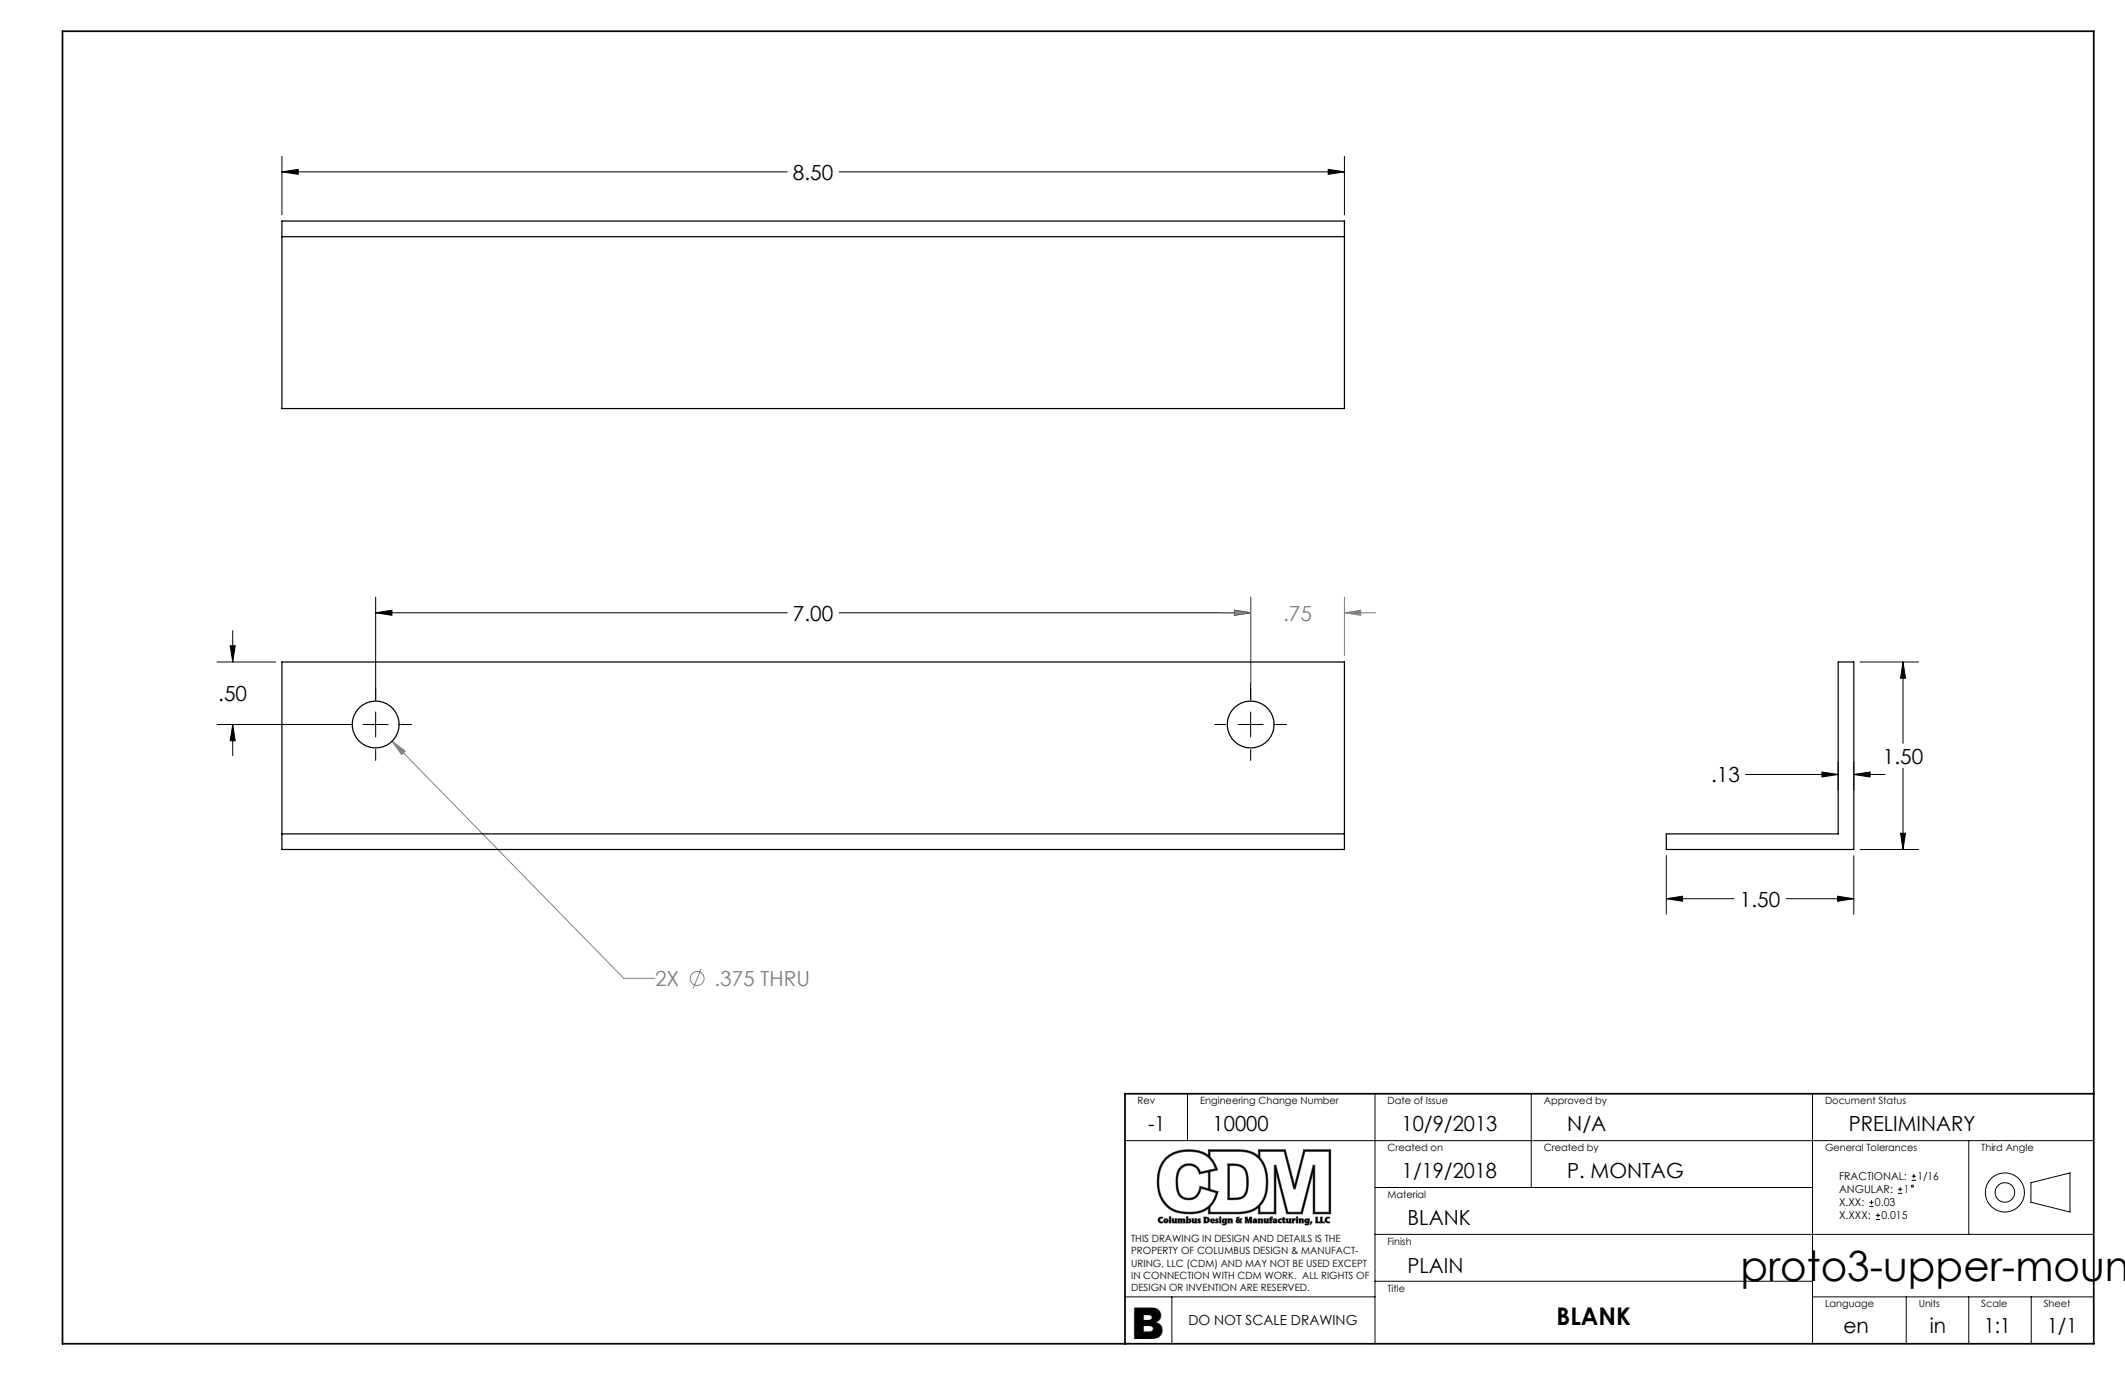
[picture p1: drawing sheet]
<svg xmlns="http://www.w3.org/2000/svg" width="432mm" height="279mm" viewBox="0 0 432 279" stroke-linecap="round" stroke-linejoin="round" font-family="sans-serif">
<g fill="none" stroke="#000" stroke-width=".2">
<path d="M57.3 34.9l3.3-.5v1zM57.3 31.7v12M57.3 34.9h102.7M170.5 34.9h102.7M269.9 34.4l3.3 .5-3.3 .5zM273.2 31.7v12M44.1 134.5h11.9M46.8 131.2h1l-.5 3.3zM47.3 128.2v6.3M76.3 124.5l3.3-.5v1zM76.3 121.3v21M76.3 124.5h83.7"/>
<path d="M170.5 124.5h83.6M250.8 124l3.3 .5-3.3 .5zM254.1 121.3v21M378 134.5h11.9M386.7 134.5l.5 3.3h-1zM386.7 134.5v16.5M44.1 147.2h27.3M47.3 147.2l.5 3.3h-1zM47.3 147.2v6.4M73.8 147.2h5.1M76.3 144.7v5.1M76.3 152.3v2.2"/>
<path d="M81.4 147.2h2.2M246.8 147.2h2.3M251.6 147.2h5.1M254.1 144.7v5.1M254.1 152.3v2.2M259.2 147.2h2.2M354.7 157.4h18.8M370.2 156.9l3.3 .5-3.3 .5zM373.5 154.8v5.7M376.7 154.8v5.7M376.7 157.4h6.3M376.7 157.4l3.3-.5v1z"/>
<path d="M386.7 156.1v16.5M338.6 173.9v11.9M376.7 173.9v11.9M378 172.6h11.9M386.2 169.3h1l-.5 3.3zM338.6 182.6h13.8M338.6 182.6l3.3-.5v1zM362.9 182.6h13.8M373.4 182.1l3.3 .5-3.3 .5zM228.6 231.8h196.8M241.3 222.2v9.6M279.4 222.2v50.8"/>
<path d="M311.1 222.2v19.1M368.3 222.2v50.8M388.5 239.8h.8M388.5 239h.8M388.9 238.6v.8M400 231.8v19M279.4 250.8h146M279.4 241.3h88.9M379.9 245.2h.8M379.9 244.3h.8M380.3 243.9v.8M381.2 247.8h.8"/>
<path d="M381.2 247h.8M381.6 246.5v.9M385.7 242.5h.8M385.7 241.7h.8M386.1 241.2v.9M412.7 240.3l7.9-2v8l-7.9-2zM228.6 263.5h50.8M238.1 263.5v9.5M279.4 260.3h88.9M368.3 263.5h57.1M387.3 263.5v9.5M400 263.5v9.5"/>
<path d="M412.8 263.5v9.5"/>
<circle cx="388.6" cy="241" r=".21"/>
<circle cx="407.4" cy="242.3" r="1.98"/>
<circle cx="407.4" cy="242.3" r="4"/>
</g>
<g fill="none" stroke="#808080" stroke-width=".2">
<path d="M247.8 124.5h6.3M250.8 124l3.3 .5-3.3 .5zM254.1 121.3v17.3M273.2 124.5l3.3-.5v1zM273.2 121.3v11.9M273.2 124.5h6.3M79.7 150.6l2.6 2-.7 .7zM79.7 150.6l47.1 48.2h6.3M142.5 196.8l-1.6 4.1M237.1 235.6a7.1 7.1 0 0 1 8.4-.4l.9 1.1 .6 1.2-3.1 .7a2.55 2.55 0 0 0-2.9-1.7 2.55 2.55 0 0 0-2 2.7 4.7 4.7 0 0 0 .9 4.1 2.59 2.59 0 0 0 4.2-1.8l3 .9a4.9 4.9 0 0 1-5.4 3.9 5.6 5.6 0 0 1-6.2-6.2 6.3 6.3 0 0 1 1.6-4.5zM240.1 237.4a2.13 2.13 0 0 1 3.6 1.2l1.8-.4v3.3l-1.7-.5a2.35 2.35 0 0 1-3.2 2.3 2.17 2.17 0 0 1-1.3-2.2 5.1 5.1 0 0 1 .8-3.7zM241.5 233.6a5.9 5.9 0 0 0-6.4 6.5"/>
<path d="M241.5 233.6h.1M241.5 233.6a5.7 5.7 0 0 1 4 1.2v-1.2h6.1a5.6 5.6 0 0 1 4.1 1.3v-1.3h5.5l1.9 7.2 1.8-7.2h5.5v13.1h-3.6v-8.5l-2.2 8.5h-3.2l-2.1-8.5v8.5h-3.6v-1.3a5.8 5.8 0 0 1-4.1 1.3h-6.1v-1.1a7.7 7.7 0 0 1-7.9 .1 6.4 6.4 0 0 1-2.5-5.6M245.9 234h5.7a5.2 5.2 0 0 1 5.7 5.4 6.7 6.7 0 0 1-1.5 5.4l-.1 .1a5.2 5.2 0 0 1-4.1 1.4h-5.7v-1a6 6 0 0 0 1.6-3.2l-1.6-.4v-3.6l1.5-.4v-.1a6 6 0 0 0-1.5-2.5zM249.5 236.5a4.3 4.3 0 0 1 3.5 .8 6.1 6.1 0 0 1 0 5.8l-.5 .4-.8 .2-2.2 .1zM249.8 236.8a3.8 3.8 0 0 1 2.9 .7 6.1 6.1 0 0 1 0 5.3l-.4 .4-.5 .2h-2zM256 234h4.9l2 7.6h.3l2-7.6h4.8v12.3h-2.8v-9.5h-.4l-2.4 9.5h-2.7l-2.4-9.5h-.4v9.5h-2.9v-1.2a8.1 8.1 0 0 0 1.2-8l-.6-1.1a2.11 2.11 0 0 1-.6-2zM235.1 240.1h.1M235.5 247.5l.7-.2h.1l-.1 .3a.39 .39 0 0 0-.5 .3 .39 .39 0 0 0 .5 .4l.1 .2a.66 .66 0 0 1-.8-.2 .66 .66 0 0 1 0-.8zM236.9 247.8l.2 .3-.2 .3-.1-.3zM237.6 247.3h.3v1.2h-.3zM238.8 248.4v.1h.3v-.8h-.3l-.2 .6-.1-.6h-.3v.7l.3 .1 .3-.1M239.3 240.1h.1"/>
<path d="M239.3 247.7h.4v.1l.3-.2 .2 .2 .5-.1 .1 .8h-.3l-.1-.6-.2 .6h-.3l-.1-.6-.1 .6h-.4zM241.1 247.3h.3v.5a.4 .4 0 0 1 .5 0 .4 .4 0 0 1 0 .6 .4 .4 0 0 1-.5 0v.1h-.3zM241.5 247.8a.23 .23 0 0 1 .2 .3 .23 .23 0 0 1-.3 .2zM241.5 243.8h.1M242.8 248.4v.1h.4v-.8h-.4l-.1 .6-.1-.6h-.4l.1 .7 .2 .1 .3-.1M243.4 247.7h.6l-.3 .2a.33 .33 0 0 1 .3 .5 .33 .33 0 0 1-.6 .1l-.1-.1 .1-.1h.3l-.3-.3zM243.7 247.8v.1M244.6 247.3h.4a.62 .62 0 0 1 .8 .6 .62 .62 0 0 1-.8 .6h-.4zM245 247.5a.37 .37 0 0 1 .4 .4 .37 .37 0 0 1-.4 .4zM246.1 247.7a.43 .43 0 0 1 .5 0 .43 .43 0 0 1 .2 .4h-.5l.5 .3a.51 .51 0 0 1-.7 0 .51 .51 0 0 1 0-.7zM246.3 247.8l.2 .1-.2 .1zM246.5 247.9v.1"/>
<path d="M247.1 247.7h.5l-.3 .2a.33 .33 0 0 1 .3 .5 .33 .33 0 0 1-.6 .1l-.1-.1 .1-.1h.3l-.3-.3zM247.3 247.8v.1M247.8 247.7h.3v.8h-.3zM247.8 247.3h.3v.2h-.3zM248.4 247.8l.9-.1-.1 1.1-.4 .1h-.4v-.2h.4l.1-.3a.41 .41 0 0 1-.6 0 .41 .41 0 0 1 .1-.6zM248.7 247.8a.26 .26 0 0 1 .2 .3 .26 .26 0 0 1-.2 .2zM249.5 247.7h.3v.1l.5-.1 .1 .8h-.3l-.1-.6-.2 .6h-.3zM251.5 248l.3 .2a.21 .21 0 0 1-.3 .1 .21 .21 0 0 1 0-.3zM251.6 248.5l-.4-.2 .1-.5a.33 .33 0 0 1 0-.5 .33 .33 0 0 1 .5 .1l-.1 .2h-.2l.5 .4-.1-.2h-.1v-.2h.6l-.2 .2-.1 .4 .2 .2-.2 .1-.1-.1-.4 .1M253 247.3h.4l.3 .7 .2-.7h.5v1.2h-.4v-.8l-.3 .8h-.1l-.3-.8v.8h-.3zM253.3 240.2h.1M254.9 248.2l.2-.1-.1 .2z"/>
<path d="M255.4 248.5h-.5a.31 .31 0 0 1-.4-.3 .31 .31 0 0 1 .4-.3h.2h-.4l-.1-.1a.52 .52 0 0 1 .7-.1 .52 .52 0 0 1 .1 .7v.1M255.7 247.7h.3v.1l.5-.1 .1 .8h-.3l-.2-.6-.1 .6h-.3zM257.4 248.4v.1h.4v-.8h-.4l-.1 .6-.1-.6h-.4l.1 .7 .2 .1 .3-.1M258.1 247.3h.5l-.2 .3 .2 .1v.1h-.2v.7h-.4v-.7h-.1zM258.7 247.8a.52 .52 0 0 1 .7-.1 .52 .52 0 0 1 .1 .7v.1h-.5a.31 .31 0 0 1-.4-.3 .31 .31 0 0 1 .4-.3h.1h-.3zM258.9 248.2l.2-.1-.1 .2zM259.8 247.8l.5-.1h.2l-.1 .2a.24 .24 0 0 0-.4 .2 .24 .24 0 0 0 .4 .2l.1 .2a.48 .48 0 0 1-.7-.1 .48 .48 0 0 1 0-.6zM260.6 247.4h.4v.3h.2v.1h-.2v.3l.2 .4h-.3l-.2-.1-.1-.6h-.1zM262 248.4v.1h.3v-.8h-.3l-.2 .6-.1-.6h-.3v.7l.3 .1 .3-.1M263.2 248h-.3v.5h-.4v-.8h.4v.2l.3-.2v.3M263.4 247.7h.3v.8h-.3zM263.4 247.3h.3v.2h-.3z"/>
<path d="M264 247.7h.3v.1l.5-.1 .1 .8h-.3l-.2-.6-.1 .6h-.3zM265.2 247.8l.9-.1-.1 1.1-.5 .1h-.4l.1-.2h.4l.1-.3a.41 .41 0 0 1-.6 0 .41 .41 0 0 1 .1-.6zM265.5 247.8a.29 .29 0 0 1 .2 .3 .29 .29 0 0 1-.1 .3l-.2-.3zM266.3 248.2l.3 .2-.3 .5-.1-.1zM267.4 247.3h.3v1h.5v.2h-.8zM268.3 247.3h.4v1h.4v.2h-.8zM269.4 247.5l.7-.2h.1l-.1 .3a.39 .39 0 0 0-.5 .3 .39 .39 0 0 0 .6 .4v.2a.66 .66 0 0 1-.8-.2 .66 .66 0 0 1 0-.8z"/>
<circle cx="141.7" cy="198.8" r="1.41"/>
<circle cx="236.9" cy="248.1" r=".48"/>
</g>
<path d="M12.7 6.4h412.7v266.7h-412.7zM425.4 222.2h-196.8v50.9" fill="none" stroke="#000" stroke-width=".35"/>
<path d="M249.5 236.5h1.1a2.65 2.65 0 0 1 3.1 3l-.1 2.3-.3 .8-.4 .6-.5 .3-.6 .2-2.3 .1zM249.8 236.8v6.6l2-.1 .9-.4 .5-1.1 .1-1.8a2.72 2.72 0 0 0-1.1-2.9l-.9-.2zM236.8 235.3a7.6 7.6 0 0 1 6-1.6 5.2 5.2 0 0 1 2.7 1.1v-1.2h6.1a5.6 5.6 0 0 1 4.1 1.3v-1.3h5.5l1.9 7.2 1.8-7.2h5.5v13.1h-3.6v-8.5l-2.2 8.5h-3.2l-2.1-8.5v8.5h-3.6v-1.3l-1.4 .8-2.1 .4-6.7 .1v-1.1l-.9 .5-.9 .4-2.6 .2a6 6 0 0 1-6-7l.2-1.4 .3-1.2 .6-1.1zM240.1 237.4a5.3 5.3 0 0 0-.7 3.8 2.22 2.22 0 0 0 2.2 2.3 2.22 2.22 0 0 0 2.2-2.3v-.2l1.7 .5v-3.3l-1.8 .4-.6-1.2-.5-.4-.6-.2-1.1 .1zM256 234v1.2l.8 1 .5 1.4 .3 2.5-.2 2.5-.5 1.3-.9 1.2v1.2h2.9v-9.5h.4l2.4 9.5h2.7l2.4-9.5h.4v9.5h2.8v-12.3h-4.8l-2 7.6h-.3l-2-7.6zM245.9 234v1.1l.9 1.2 .6 1.4-1.5 .4v3.6l1.6 .4-.6 1.9-1 1.3v1h5.9l1.4-.2 1.7-.6 .9-.7 .6-.7a8.1 8.1 0 0 0-.7-8.7l-1.3-.9-1.4-.4zM237.1 235.6a7.6 7.6 0 0 0-1.2 7.2l1 1.7 1.5 1.2 2.1 .6 2.6-.1 1.4-.4 1.1-.8 .9-1.1 .6-1.5-3-.9a2.57 2.57 0 0 1-2.8 2.3 2.57 2.57 0 0 1-2.3-2.9v-1.4l.1-1.1a2.49 2.49 0 0 1 2.3-2 2.49 2.49 0 0 1 2.5 1.8l3.1-.7-.8-1.5-1.1-1.1a7.3 7.3 0 0 0-8 .7zM235.5 247.5l.3-.2h.5l-.1 .3h-.4l-.1 .3 .1 .3 .4 .1 .1 .2h-.5l-.4-.2-.1-.4zM236.5 248.1a.47 .47 0 0 1 .9 0 .47 .47 0 0 1-.9 0zM236.8 247.8v.4l.1 .2 .2-.4zM237.6 247.3h.3v1.2h-.3zM238.2 247.7h.3l.1 .6 .1-.1 .1-.5h.3v.8h-.3v-.1l-.3 .1h-.2zM239.3 247.7h.4v.1l.2-.2 .3 .2 .5-.1 .1 .8h-.3l-.1-.6-.2 .6h-.3l-.1-.6-.1 .6h-.4zM241.1 247.3h.3v.5l.3-.2 .3 .2v.4l-.2 .3h-.7zM241.5 247.8l-.1 .4 .2 .2 .1-.4zM242.2 247.7h.4l.1 .6 .1-.1v-.5h.4v.8h-.4v-.1l-.2 .1h-.3zM243.4 247.7h.6l-.3 .2 .3 .3-.1 .3-.6-.1 .1-.1h.3l-.3-.3zM244.6 247.3h.7l.3 .2 .2 .4-.2 .4-1 .2zM245 247.5v.8h.2l.2-.2v-.3zM246 247.8l.3-.2 .4 .1 .1 .4-.5 .1 .1 .1h.3l.1 .1-.4 .1-.3-.1-.2-.3zM246.3 247.8v.2h.2zM247 247.7h.6l-.3 .2 .3 .3-.1 .3-.6-.1 .1-.1h.3l-.3-.3zM247.8 247.4a.18 .18 0 0 1 .3 0 .18 .18 0 0 1-.3 0zM247.8 247.7h.3v.8h-.3zM248.4 247.7h.9v.9l-.3 .3h-.6v-.2h.4l.1-.2v-.1l-.3 .1-.2-.1-.1-.4zM248.7 247.8v.4l.1 .2 .1-.4zM249.5 247.7h.3v.1l.3-.2 .3 .1v.8h-.3l-.1-.6-.1 .1-.1 .5h-.3zM251.5 248v.3l.3-.1zM251.3 247.4h.5l-.3 .2 .5 .4-.1-.2h-.1v-.2h.6l-.2 .2-.1 .4 .2 .2-.2 .1-.1-.1-.4 .1-.4-.1-.1-.3 .2-.3zM253 247.3h.4l.3 .7 .2-.7h.5v1.2h-.4v-.8l-.3 .8h-.1l-.3-.8v.8h-.3zM254.8 248.2a.15 .15 0 0 0 .3 0 .15 .15 0 0 0-.3 0zM254.6 247.8l.4-.2 .3 .1 .1 .8h-.8v-.4l.5-.2h-.4zM255.7 247.7h.3v.1l.2-.2 .3 .1 .1 .8h-.3l-.2-.6-.1 .1v.5h-.3zM256.8 247.7h.4l.1 .6 .1-.1v-.5h.4v.8h-.4v-.1l-.2 .1h-.3zM258.9 248.2a.15 .15 0 0 0 .3 0 .15 .15 0 0 0-.3 0zM258.7 247.8l.3-.2 .4 .1 .1 .8h-.8v-.4l.4-.2h-.3zM258.1 247.4l.5-.1-.2 .2 .2 .3h-.2v.7h-.4v-.7h-.1v-.1h.1zM259.8 247.8l.3-.2 .4 .1-.5 .4 .5 .4h-.4l-.3-.1-.1-.3zM260.6 247.4h.4v.3h.2v.1h-.2v.3l.2 .4-.5-.1-.1-.6h-.1zM261.4 247.7h.3l.1 .6 .2-.1v-.5h.3v.8h-.3v-.1l-.3 .1h-.2zM262.5 247.7h.4v.2l.1-.3 .3 .1-.1 .3h-.3v.5h-.4zM263.4 247.4a.18 .18 0 0 1 .3 0 .18 .18 0 0 1-.3 0zM263.4 247.7h.3v.8h-.3zM264 247.7h.3v.1l.2-.2 .3 .1 .1 .8h-.3l-.2-.6-.1 .1v.5h-.3zM265.2 247.7h.9l-.1 .9-.2 .3h-.7l.1-.2h.4l.1-.2v-.1l-.3 .1-.2-.1-.1-.4zM265.5 247.8l-.1 .4 .2 .2 .1-.4zM266.3 248.3l.3 .1-.3 .5-.1-.1zM267.4 247.3h.3v1h.5v.2h-.8zM268.3 247.3h.4v1h.4v.2h-.8zM269.4 247.5l.4-.2h.4l-.1 .3h-.4l-.1 .3 .1 .3 .5 .1v.2h-.5l-.4-.2-.1-.4z" fill-rule="evenodd" fill="#000"/>
<path d="M47.3 147.2l.5 3.3h-1zM46.8 131.2h1l-.5 3.3zM76.3 124.5l3.3-.5v1zM250.8 124l3.3 .5-3.3 .5zM386.2 169.3h1l-.5 3.3zM386.7 134.5l.5 3.3h-1zM338.6 182.6l3.3-.5v1zM373.4 182.1l3.3 .5-3.3 .5zM376.7 157.4l3.3-.5v1zM370.2 156.9l3.3 .5-3.3 .5zM57.3 34.9l3.3-.5v1zM269.9 34.4l3.3 .5-3.3 .5z" fill="#000"/>
<path d="M79.7 150.6l1.9 2.7 .7-.7zM250.8 124l3.3 .5-3.3 .5zM273.2 124.5l3.3-.5v1z" fill="#808080"/>
<g fill="none" stroke="#000" stroke-width=".25">
<path d="M57.3 44.9h215.9v38.1h-215.9zM57.3 48.1h215.9M57.3 134.5h215.9v38.1h-215.9zM57.3 169.4h215.9M338.6 169.4h34.9v-34.9h3.2v38.1h-38.1z"/>
<circle cx="76.3" cy="147.2" r="4.8"/>
<circle cx="254.1" cy="147.2" r="4.8"/>
</g>
<text font-size="8.9" x="229.9" y="272.1">B</text>
<text font-size="8.5" x="353.6" y="260.3">proto3-upper-mount</text>
<text font-size="4.9" x="316.3" y="269.3">BLANK</text>
<g font-size="4.2">
<text x="161.1" y="36.5">8.50</text>
<text x="161.1" y="126.1">7.00</text>
<text x="44.4" y="142.5">.50</text>
<text x="382.6" y="155.2">1.50</text>
<text x="347.7" y="159">.13</text>
<text x="353.5" y="184.2">1.50</text>
<text x="233.3" y="229.9">-1</text>
<text x="246.4" y="229.9">10000</text>
<text x="284.8" y="229.9">10/9/2013</text>
<text x="318.5" y="229.9">N/A</text>
<text x="375.7" y="229.9">PRELIMINARY</text>
<text x="284.9" y="239.3">1/19/2018</text>
<text x="318.5" y="239.3">P. MONTAG</text>
<text x="286" y="249">BLANK</text>
<text x="286" y="258.6">PLAIN</text>
<text x="374.6" y="270.9">en</text>
<text x="392.1" y="270.9">in</text>
<text x="403.2" y="270.9">1:1</text>
<text x="416" y="270.9">1/1</text>
</g>
<g font-size="4.2" fill="#808080">
<text x="260.7" y="126.1">.75</text>
<text x="133.1" y="200.4">2X</text>
<text x="145.2" y="200.4">.375 THRU</text>
</g>
<text font-size="2.8" x="241.5" y="269.3">DO NOT SCALE DRAWING</text>
<g font-size="2.2">
<text x="373.7" y="239.8">FRACTIONAL:</text>
<text x="389.6" y="239.8">1/16</text>
<text x="373.7" y="245.1">X.XX:</text>
<text x="373.7" y="242.5">ANGULAR:</text>
<text x="381" y="245.1">0.03</text>
<text x="386.8" y="242.5">1</text>
<text x="373.7" y="247.8">X.XXX:</text>
<text x="382.3" y="247.8">0.015</text>
</g>
<g font-size="2">
<text x="231.1" y="224.3">Rev</text>
<text x="243.8" y="224.3">Engineering Change Number</text>
<text x="281.9" y="224.3">Date of Issue</text>
<text x="313.7" y="224.3">Approved by</text>
<text x="370.8" y="224.3">Document Status</text>
<text x="281.9" y="233.9">Created on</text>
<text x="313.7" y="233.9">Created by</text>
<text x="370.8" y="233.9">General Tolerances</text>
<text x="402.6" y="233.9">Third Angle</text>
<text x="281.9" y="243.4">Material</text>
<text x="229.9" y="252.3">THIS DRAWING IN DESIGN AND DETAILS IS THE</text>
<text x="229.9" y="254.9">PROPERTY OF COLUMBUS DESIGN &amp; MANUFACT-</text>
<text x="229.9" y="257.4">URING, LLC (CDM) AND MAY NOT BE USED EXCEPT</text>
<text x="281.9" y="252.9">Finish</text>
<text x="229.9" y="259.9">IN CONNECTION WITH CDM WORK. ALL RIGHTS OF</text>
<text x="229.9" y="262.4">DESIGN OR INVENTION ARE RESERVED.</text>
<text x="281.9" y="262.4">Title</text>
<text x="370.8" y="265.6">Language</text>
<text x="389.9" y="265.6">Units</text>
<text x="402.6" y="265.6">Scale</text>
<text x="415.3" y="265.6">Sheet</text>
</g>
</svg>
